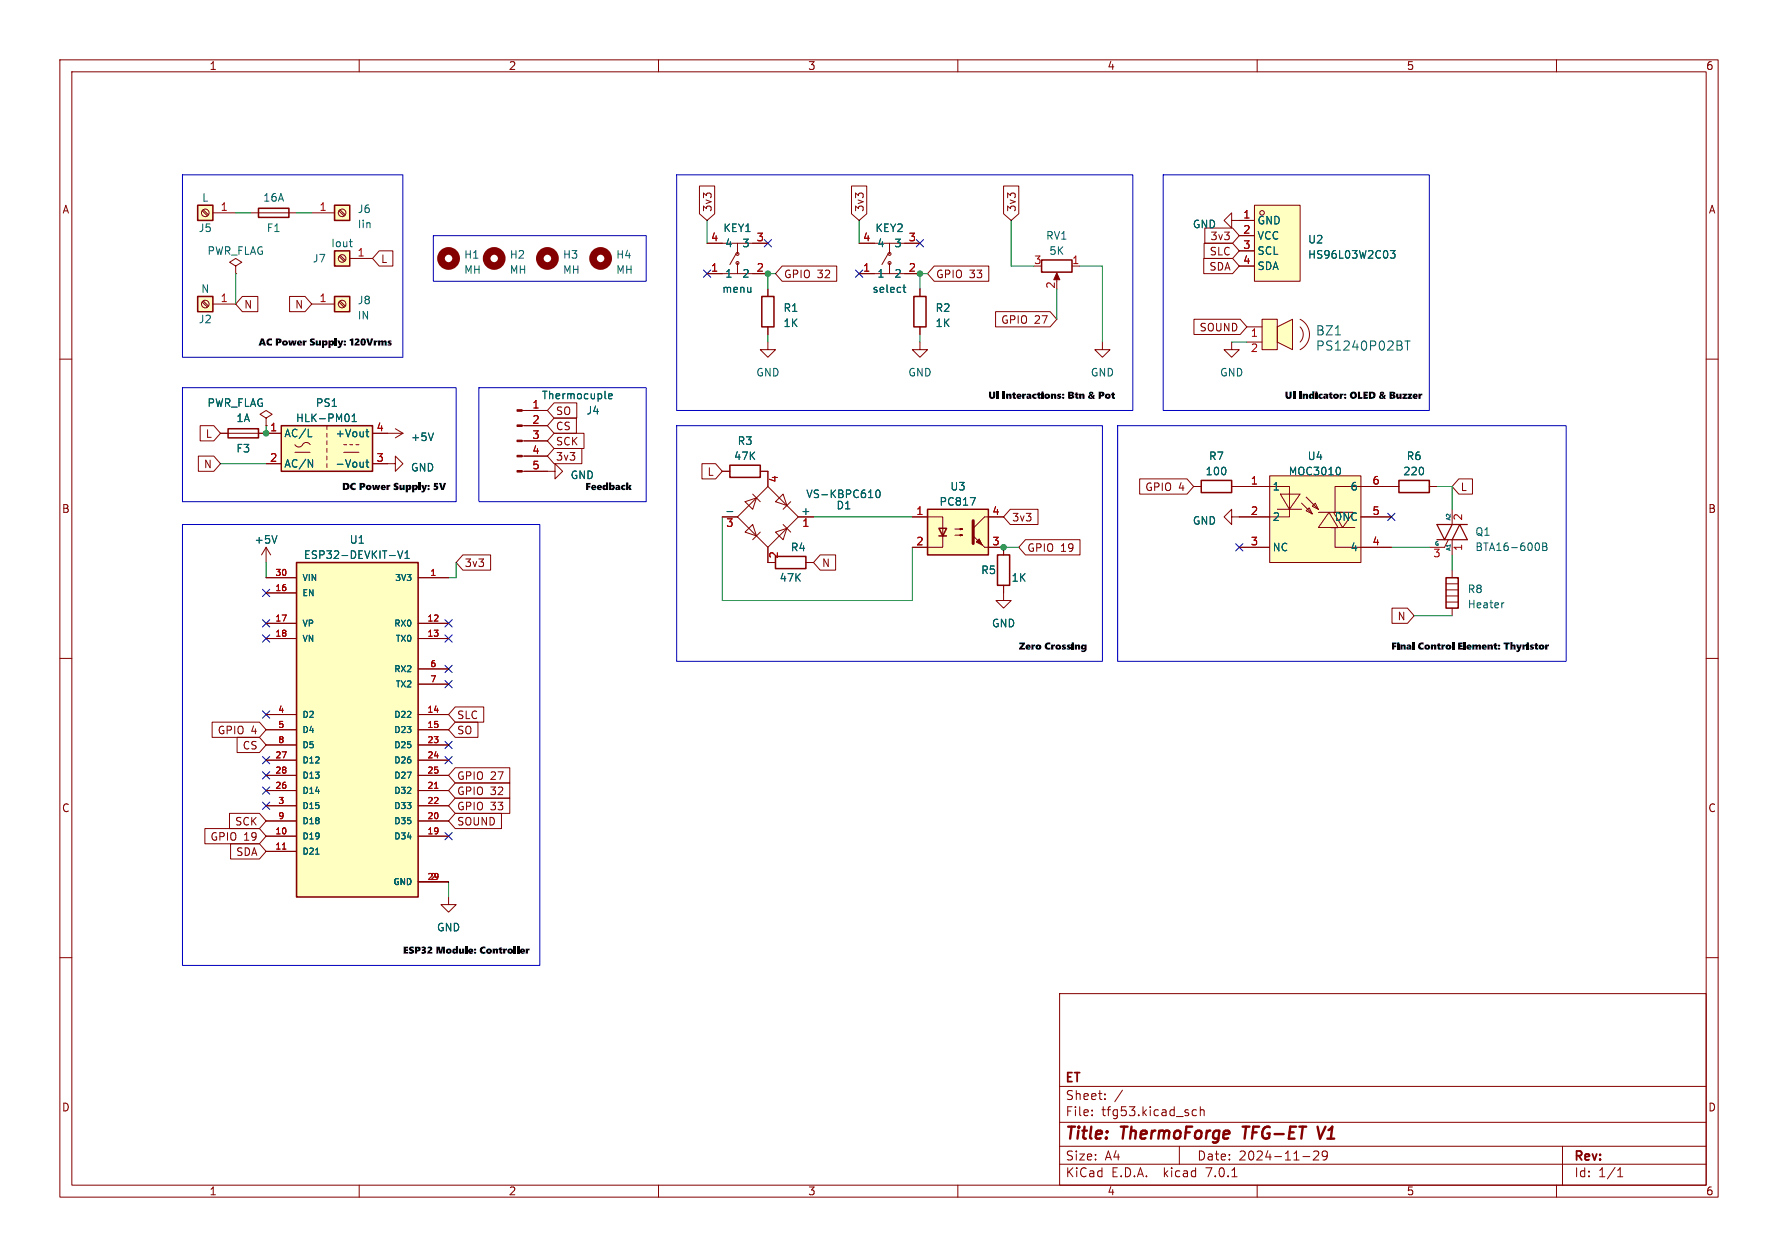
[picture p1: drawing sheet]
<svg xmlns="http://www.w3.org/2000/svg" width="297mm" height="210mm" viewBox="0 0 297 210" stroke-linecap="round" stroke-linejoin="round" font-family="sans-serif">
<g fill="none" stroke="#840000" stroke-width=".17">
<path d="M10 10h277v190h-277zM12 12h273v186h-273zM60 10v2M110 10v2M160 10v2M210 10v2M260 10v2M41.9 35.6h7.6M10 60h2M39.4 44.5l1-.7-1-.6-1 .6 1 .7v1.2M39.4 45.7h.1M285 60h2"/>
<path d="M36.8 72.4h7.6M91.4 78.7h1.3v-1.2l1.3 1.2-1.3 1.3v-1.3M199.4 81.3h1.3M205.7 86.4v-1.3l-1.2 1.3 1.2 1.2v-1.2h1.3M205.7 81.3h1.3M10 110h2M285 110h2M10 160h2M285 160h2M177 166h108v32h-108zM60 198v2M110 198v2"/>
<path d="M160 198v2M177 194.5h108M177 191.5h108M177 187.5h108M177 181.5h108M182.4 186.3v.1M182.4 185.5v.1M184.6 183.6v.1M184.6 182.8v.1M197 191.5v3M199.9 185.5l-.5-.1-.3 .3v.4l.2 .2h.6M200.5 185.5l.2-.1 .4 .1v.9"/>
<path d="M200.5 184.9v1.5M205.8 196.6h.8M210 198v2M217.6 193.2h1.2M219.4 192.4l.2-.1h.4l.2 .1 .1 .3-.1 .2-.8 .9h.9M221.7 192.9l-.3 .3h-.4l-.1-.3v-.3l.1-.2 .4-.1 .2 .1a.99 .99 0 0 1-.3 1.4h-.3M260 198v2M261 191.5v6.5M270.2 196.6h.9M270.2 195.5l.4-.4v1.5"/>
</g>
<path d="M207.6 188.2h1.1M220.1 188.2l.4 2 .9-2" fill="none" stroke="#840000" stroke-width=".4"/>
<path d="M43.2 34.8h5.1v1.5h-5.1zM38.1 71.6h5.1v1.6h-5.1zM200.7 80.3h5v2h-5z" fill="none" stroke="#840000" stroke-width=".25"/>
<g fill="none" stroke="#840000" stroke-width="1.3">
<circle cx="74.9" cy="43.2" r="1.27"/>
<circle cx="82.5" cy="43.2" r="1.27"/>
<circle cx="91.4" cy="43.2" r="1.27"/>
<circle cx="100.3" cy="43.2" r="1.27"/>
</g>
<path d="M212.1 79.5h15.2v14.5h-15.2z" fill="#ffffc2" stroke="#ffffc2" stroke-width=".17"/>
<g fill="#ffffc2">
<path d="M213.9 82.6h3.3l-1.8 2.5z"/>
<path d="M218.7 84.8l.5 1-1-.5z"/>
<path d="M219.7 84.1l.5 1-1-.5z"/>
<path d="M222.8 85.6h3.3l-1.8 2.5z"/>
<path d="M222 85.6l1.5 2.5h-3.3z"/>
</g>
<g fill="none" stroke="#840000" stroke-width=".17">
<path d="M207 36.8h2.5M207 39.4h2.5M209.5 34.3h7.7v12.7h-7.7zM128.3 57.2v1.2h1.2l-1.2 1.3-1.3-1.3h1.3M153.7 57.2v1.2h1.2l-1.2 1.3-1.3-1.3h1.3M176.5 46v1M179.1 44.5h1.2M207 41.9h2.5M207 44.5h2.5M44.4 72.4h2.6M44.4 77.5h2.6M49.3 74.3a.78 .78 0 0 0 .8 .4 .78 .78 0 0 0 .6-.6 .73 .73 0 0 1 1.1 .2"/>
<path d="M49.3 75.6h2.5M54.6 71.1v.7M54.6 72.4v.6M54.6 73.7v.6M54.6 74.9v.7M54.6 76.2v.6M54.6 77.5v.6M57.4 75.6h2.5M57.4 74.3h.5M58.4 74.3h.5M59.4 74.3h.5M62.2 77.5h3.8v-1.3l1.3 1.3-1.3 1.2v-1.2"/>
<path d="M62.2 72.4h5.1M66 71.6l1.3 .8M67.3 72.4l-1.3 .8M87.2 78.7h4.2M87.2 76.2h4.2M87.2 73.7h4.2M87.2 71.1h4.2M87.2 68.6h4.2M212.1 79.5h15.2v14.5h-15.2zM152.4 86.4h5.1v5h-5.1M159.5 89.4h1.3l-.4 .1v-.2l.4 .1M159.5 88.4h1.3l-.4 .1v-.2l.4 .1"/>
<path d="M164.5 91.4h3.1v1.3M167.6 86.4h-3.1l-1.9 1.9M167.6 97.8v1.3M207 81.3h8.4v5.1h-8.4M207 91.4h5.1M213.4 85.1h4M213.9 82.6h3.3l-1.8 2.5zM217.4 84.1l1.8 1.7M218.2 83.1l1.8 1.7M218.7 84.8l.5 1-1-.5zM219.7 84.1l.5 1-1-.5zM220.2 85.6h4.1"/>
<path d="M222 85.6l1.5 2.5h-3.3zM222.2 88.1h4.1M222.8 85.6h3.3l-1.8 2.5zM223 88.1v3.3h9.4M227.3 86.4h5.1M233.7 81.3h-10.7v4.3M238.8 81.3h1.2M241.6 97.5h2M241.6 99.6h2M241.6 98.6h2M241.9 90.2l-.6 1.2h-2.5M242.6 85.1v2.5"/>
<path d="M242.6 90.2v2.5M242.6 95.3v1.2M241.6 100.6h2M242.6 101.6v1.3"/>
<circle cx="210.8" cy="35.6" r=".38"/>
</g>
<g fill="none" stroke="#006464" stroke-width=".17">
<path d="M232.2 41.9h.8l-.4 .4 .4 .2v.5l-.2 .1-.6-.1M51.5 73h.6M51.5 76.8l.7 1.3v-1.3M58.3 69.4v.8M58.8 70.4h.7M58.8 69.5l.4-.3v1.2M61.1 77.2h.5M61.1 72.1h.5M61.3 71.7v1.1l.3 .2M61.3 76.8v1.1l.3 .2M72.4 72.3l-.4 1.3M101.7 66.2l.6-.1-.1-.3h-.4l-.1 .2v.6h.5"/>
<path d="M223.8 78.2l.1 .3-.1 .7M162.1 83.1h.8l-.5 1.3M257 90.8l.2 .4-.2 .7M257.7 90.7l.6 .1 .1 .3-.3 .2a.34 .34 0 0 1 .3 .3 .34 .34 0 0 1-.2 .4h-.5zM257.7 91.3h.4M251.2 100.7l-.2 .1"/>
</g>
<path d="M174 43.4h5.1v2.1h-5.1zM47 71.1h15.2v7.6h-15.2zM154.9 85.1h10.2v7.6h-10.2zM156.8 88.3h1.3l-.6 1.2zM156.8 89.5h1.3M166.6 92.7h2.1v5.1h-2.1zM233.7 80.3h5.1v2h-5.1zM241.6 96.5h2v5.1h-2z" fill="none" stroke="#840000" stroke-width=".25"/>
<path d="M240 90.2h5.1l-1.3-2.6-1.2 2.6M242.6 87.6l-1.3 2.6-1.3-2.6h5.1" fill="none" stroke="#840000" stroke-width=".2"/>
<g fill="#840000" stroke="#840000" stroke-width=".17">
<path d="M86.4 78.6h.8v.3h-.8z"/>
<path d="M86.4 76.1h.8v.2h-.8z"/>
<path d="M86.4 73.5h.8v.3h-.8z"/>
<path d="M86.4 71h.8v.2h-.8z"/>
<path d="M86.4 68.5h.8v.2h-.8z"/>
<path d="M162.6 89.5l1.9 1.9z"/>
<path d="M163.1 90.6l.5-.6 .5 1.1z"/>
<path d="M176.5 45.6l.5 1.1h-1z"/>
</g>
<g fill="#ffffc2" stroke="#ffffc2" stroke-width=".17">
<path d="M154.9 85.1h10.2v7.6h-10.2z"/>
<path d="M47 71.1h15.2v7.6h-15.2z"/>
<path d="M209.5 34.3h7.7v12.7h-7.7z"/>
</g>
<path d="M162.6 87v3.8" fill="none" stroke="#840000" stroke-width=".51"/>
<path d="M213.4 54.6l2.5-1.3v5.1l-2.5-1.2z" fill="#ffffc2"/>
<g fill="#ffffc2" stroke="#ffffc2" stroke-width=".17">
<path d="M210.8 53.3h2.6v5.1h-2.6z"/>
<path d="M49.5 94h20.3v55.9h-20.3z"/>
<path d="M55.9 49.5h2.5v2.6h-2.5z"/>
<path d="M55.9 41.9h2.5v2.6h-2.5z"/>
<path d="M55.9 34.3h2.5v2.5h-2.5z"/>
<path d="M33 34.3h2.6v2.5h-2.6z"/>
<path d="M33 49.5h2.6v2.6h-2.6z"/>
</g>
<g fill="none" stroke="#840000" stroke-width=".17">
<path d="M33.8 35.2l.8 .9M34 35.1l.8 .8M35.6 35.6h3.8M52.1 35.6h3.8M56.6 35.2l.9 .9M56.8 35.1l.9 .8M116.8 31.1h2.6v4.6l-1.3 1.1-1.3-1.1zM142.2 31.1h2.6v4.6l-1.3 1.1-1.3-1.1zM167.6 31.1h2.6v4.6l-1.3 1.1-1.3-1.1zM201.3 38.1h4.6l1.1 1.3-1.1 1.2h-4.6zM205.7 36.8v-1.2l-1.2 1.2 1.2 1.3v-1.3h3.8M207 39.4h2.5"/>
<path d="M33.8 50.5l.8 .8M34 50.3l.8 .8M35.6 50.8h3.8M40.5 49.5h2.6v2.6h-2.6l-1.1-1.3zM48.4 49.5h2.6l1.1 1.3-1.1 1.3h-2.6zM52.1 50.8h3.8M56.6 50.5l.9 .8M56.6 42.8l.9 .9M56.8 50.3l.9 .8M56.8 42.7l.9 .8M58.4 43.2h3.8M63.3 41.9h2.3v2.6h-2.3l-1.1-1.3z"/>
<path d="M118.1 45.7h10.2M118.1 40.6h10.2M122.9 42.4l-1 1.8M123.2 40.6v1.8M123.2 43.9v1.8M128.3 48.3v1.2M128.3 54.6v1.3M130.7 44.4h9.1v2.6h-9.1l-1.2-1.3zM143.5 45.7h10.2M143.5 40.6h10.2M148.3 42.4l-1 1.8M148.6 40.6v1.8"/>
<path d="M148.6 43.9v1.8M153.7 48.3v1.2M153.7 54.6v1.3M156.1 44.4h9.1v2.6h-9.1l-1.2-1.3zM166.3 52.1h9.1l1.1 1.2-1.1 1.3h-9.1zM184.1 57.2v1.2h1.3l-1.3 1.3-1.2-1.3h1.2M199.4 53.3h7.8l1.1 1.3-1.1 1.3h-7.8zM201.1 43.2h4.8l1.1 1.3-1.1 1.2h-4.8zM201.1 40.6h4.8l1.1 1.3-1.1 1.3h-4.8zM205.7 57.2v1.2h1.3l-1.3 1.3-1.2-1.3h1.2M207 41.9h2.5M207 44.5h2.5"/>
<path d="M208.3 54.6h2.5M208.3 57.2h2.5M210.8 53.3h2.6v5.1h-2.6zM213.4 54.6l2.5-1.3v5.1l-2.5-1.2zM217.2 53.3a2.84 2.84 0 0 1 1.5 2.6 2.84 2.84 0 0 1-1.5 2.5M217.2 54.6a1.8 1.8 0 0 1 0 2.6M33.1 76.2h2.6l1.1 1.3-1.1 1.2h-2.6zM33.4 71.1h2.3l1.1 1.3-1.1 1.3h-2.3zM36.8 72.4h1.3M43.2 72.4h3.8M44.4 69.9l1.1-.7-1.1-.6-1 .6 1 .7v1.2M44.4 71.1h.1"/>
<path d="M44.4 77.5h2.6M62.2 72.4h2.6M62.2 77.5h2.6M87.6 78.7h3.8M87.6 68.6h3.8M87.6 71.1h3.8M87.6 73.7h3.8M87.6 76.2h3.8M92.6 72.4h5v2.5h-5l-1.2-1.2zM92.6 69.8h3.7v2.6h-3.7l-1.2-1.3zM92.6 67.3h3.7v2.6h-3.7l-1.2-1.3zM92.6 74.9h4.6v2.6h-4.6l-1.2-1.3z"/>
<path d="M117.3 77.5h2.2l1.1 1.2-1.1 1.3h-2.2zM120.6 78.7h1.3M127 78.7h1.3v2.6M44.4 91.4l-.7 1.3M44.4 91.4v2.6M44.4 91.4l.8 1.3M44.4 96.5h5.1M44.4 99.1h5.1M69.8 96.5h5.1M77.3 92.7h4.7v2.6h-4.7l-1.1-1.3zM120.6 86.4h2.6M124.5 83.8l1.9-.6-.7 1.9z"/>
<path d="M124.5 88.9l1.2-1.3 .7 1.9zM125.7 82.6l1.3 1.2M127 88.9l-1.3 1.3M128.3 81.3l5 5.1-5 5-5.1-5zM128.3 91.4v2.6h1.2M129.5 88.9l1.9-.6-.6 1.9zM130.8 82.6l.6 1.9-1.9-.7zM130.8 87.6l1.3 1.3M132.1 83.8l-1.3 1.3M133.3 86.4h2.6M134.6 94h1.3M137 92.7h2.6v2.6h-2.6l-1.1-1.3z"/>
<path d="M152.4 86.4h2.5M152.4 91.4h2.5M165.1 86.4h2.5M165.1 91.4h2.5v1.3M167.6 97.8v2.5h1.3l-1.3 1.3-1.2-1.3h1.2M168.8 85.1h4.6v2.5h-4.6l-1.2-1.2zM171.3 90.2h9.1v2.5h-9.1l-1.1-1.3zM190.4 80h7.9l1.1 1.3-1.1 1.3h-7.9zM199.4 81.3h1.3M205.7 81.3h6.4M207 86.4h5.1M207 91.4h5.1"/>
<path d="M227.3 86.4h5.1M227.3 81.3h6.4M227.3 91.4h5.1M238.8 81.3h1.2M243.7 80h2.3v2.6h-2.3l-1.1-1.3zM44.4 104.1h5.1M44.4 106.7h5.1M44.4 119.4h5.1M69.8 104.1h5.1M69.8 106.7h5.1M69.8 119.4h5.1M69.8 111.8h5.1"/>
<path d="M69.8 114.3h5.1M76 118.1h4.8v2.6h-4.8l-1.1-1.3zM232.5 101.6h2.6l1.1 1.3-1.1 1.2h-2.6zM34.2 138.4h9.1l1.1 1.3-1.1 1.3h-9.1zM35.4 120.6h7.9l1.1 1.3-1.1 1.3h-7.9zM38.3 135.9h5l1.1 1.3-1.1 1.2h-5zM39.6 123.2h3.7l1.1 1.3-1.1 1.2h-3.7zM44.4 139.7h5.1M44.4 121.9h5.1M44.4 137.2h5.1M44.4 132.1h5.1M44.4 134.6h5.1"/>
<path d="M44.4 124.5h5.1M44.4 127h5.1M44.4 129.5h5.1M69.8 139.7h5.1M69.8 121.9h5.1M69.8 137.2h5.1M69.8 132.1h5.1M69.8 134.6h5.1M69.8 124.5h5.1M69.8 127h5.1M69.8 129.5h5.1M76 130.8h9.2v2.6h-9.2l-1.1-1.3z"/>
<path d="M76 120.6h3.8v2.6h-3.8l-1.1-1.3zM76 133.3h9.2v2.6h-9.2l-1.1-1.3zM76 135.9h7.8v2.5h-7.8l-1.1-1.2zM76 128.3h9.2v2.5h-9.2l-1.1-1.3zM38.5 141h4.8l1.1 1.2-1.1 1.3h-4.8zM44.4 142.2h5.1M69.8 147.3h5.1M74.9 149.9v1.2h1.3l-1.3 1.3-1.2-1.3h1.2"/>
<circle cx="34.3" cy="35.6" r=".63"/>
<circle cx="57.1" cy="35.6" r=".63"/>
<circle cx="34.3" cy="50.8" r=".63"/>
<circle cx="57.1" cy="43.2" r=".63"/>
<circle cx="57.1" cy="50.8" r=".63"/>
<circle cx="123.2" cy="43.9" r=".25"/>
<circle cx="123.2" cy="42.4" r=".25"/>
<circle cx="148.6" cy="43.9" r=".25"/>
<circle cx="148.6" cy="42.4" r=".25"/>
</g>
<g fill="none" stroke="#006464" stroke-width=".17">
<path d="M58.4 40.4h.4M58.7 41.2h.1M150.8 48h.5M151 47.6v1.1l.3 .1M232.2 41.9h.8l-.4 .4 .4 .2v.5l-.2 .1-.6-.1M234.7 57h.8M235.1 57v1.5M51.5 73h.6M51.5 76.8l.7 1.3v-1.3M58.3 69.4v.8M58.8 70.4h.7M58.8 69.5l.4-.3v1.2"/>
<path d="M61.1 77.2h.5M61.1 72.1h.5M61.3 71.7v1.1l.3 .2M61.3 76.8v1.1l.3 .2M72.4 72.3l-.4 1.3M101.7 66.2l.6-.1-.1-.3h-.4l-.1 .2v.6h.5M223.8 78.2l.1 .3-.1 .7M46.3 89.5l-.5 1.3M66.4 92l.5 1.3 .4-1.3M67.6 93.3h.8M67.6 92.4l.4-.4v1.3M121.4 85.5h1"/>
<path d="M146.4 82l.2-.1a.68 .68 0 0 1 .4 .6 .68 .68 0 0 1-.4 .6l-.2-.1-.1-.3zM162.1 83.1h.8l-.5 1.3"/>
</g>
<path d="M33 34.3h2.6v2.5h-2.6zM55.9 34.3h2.5v2.5h-2.5zM33 49.5h2.6v2.6h-2.6zM55.9 49.5h2.5v2.6h-2.5zM55.9 41.9h2.5v2.6h-2.5zM127.3 49.5h2v5.1h-2zM152.7 49.5h2v5.1h-2zM121.9 77.7h5.1v2.1h-5.1zM49.5 94h20.3v55.9h-20.3zM129.5 93h5.1v2h-5.1z" fill="none" stroke="#840000" stroke-width=".25"/>
<path d="M72.6 131.7h.6M47.2 141.9h.6" fill="none" stroke="#a90000" stroke-width=".17"/>
<path d="M30.5 29.2h36.8v30.5h-36.8zM72.4 39.4h35.5v7.6h-35.5zM113 29.2h76.2v39.4h-76.2zM194.3 29.2h44.5v39.4h-44.5zM30.5 64.8h45.7v19h-45.7zM80 64.8h27.9v19h-27.9zM113 71.1h71.1v39.4h-71.1zM186.7 71.1h74.9v39.4h-74.9zM30.5 87.6h59.7v73.7h-59.7z" fill="none" stroke="#0000c2" stroke-width=".17"/>
<g fill="none" stroke="#009600" stroke-width=".17">
<path d="M39.4 35.6h2.5M49.5 35.6h2.6M118.1 36.8v3.8M143.5 36.8v3.8M168.9 36.8v7.7h3.8M39.4 45.7v5.1M128.3 55.9v1.3M129.5 45.7h-1.2v2.6M153.7 55.9v1.3M154.9 45.7h-1.2v2.6M176.5 48.3v5M180.3 44.5h3.8v12.7"/>
<path d="M205.7 57.2h2.6M36.8 77.5h7.6M44.4 71.1v1.3M44.4 94v2.5M76.2 94v2.5h-1.3M120.6 86.4v13.9h31.8v-8.9M135.9 86.4h16.5M167.6 91.4h2.6M232.4 91.4h6.4M240 81.3h2.6v3.8M242.6 92.7v2.6M236.2 102.9h6.4"/>
<path d="M74.9 147.3v2.6"/>
</g>
<g fill="none" stroke="#000084" stroke-width=".17">
<path d="M117.5 45.1l1.2 1.2M118.7 45.1l-1.2 1.2M127.7 40l1.2 1.2M128.9 40l-1.2 1.2M142.9 45.1l1.2 1.2M144.1 45.1l-1.2 1.2M153.1 40l1.2 1.2M154.3 40l-1.2 1.2M43.8 98.5l1.3 1.2M45.1 98.5l-1.3 1.2M206.4 90.8l1.2 1.2M207.6 90.8l-1.2 1.2"/>
<path d="M231.8 85.8l1.2 1.2M233 85.8l-1.2 1.2M43.8 118.8l1.3 1.2M43.8 106.1l1.3 1.2M43.8 103.5l1.3 1.2M45.1 118.8l-1.3 1.2M45.1 106.1l-1.3 1.2M45.1 103.5l-1.3 1.2M74.3 103.5l1.2 1.2M74.3 111.2l1.2 1.2M74.3 106.1l1.2 1.2M74.3 113.7l1.2 1.2"/>
<path d="M75.5 103.5l-1.2 1.2M75.5 111.2l-1.2 1.2M75.5 106.1l-1.2 1.2M75.5 113.7l-1.2 1.2M43.8 131.5l1.3 1.2M43.8 126.4l1.3 1.2M43.8 128.9l1.3 1.2M43.8 134l1.3 1.2M45.1 131.5l-1.3 1.2M45.1 126.4l-1.3 1.2M45.1 134l-1.3 1.2M45.1 128.9l-1.3 1.2"/>
<path d="M74.3 126.4l1.2 1.2M74.3 139.1l1.2 1.2M74.3 123.9l1.2 1.2M75.5 126.4l-1.2 1.2M75.5 139.1l-1.2 1.2M75.5 123.9l-1.2 1.2"/>
</g>
<g fill="#009600" stroke="#009600" stroke-width=".17">
<circle cx="153.7" cy="45.7" r=".46"/>
<circle cx="167.6" cy="91.4" r=".46"/>
<circle cx="44.4" cy="72.4" r=".46"/>
<circle cx="128.3" cy="45.7" r=".46"/>
</g>
<g font-size="2.8" fill="#840000">
<text x="178" y="190.8">Title:</text>
<text x="187.4" y="190.8">ThermoForge</text>
<text x="208.3" y="190.8">TFG-ET</text>
<text x="221.5" y="190.8">V1</text>
</g>
<g font-size="2.1" fill="#006464">
<text x="219.8" y="56.2">BZ1</text>
<text x="219.8" y="58.7">PS1240P02BT</text>
</g>
<g font-size="2.1" fill="#840000">
<text x="178" y="183.9">Sheet:</text>
<text x="178" y="181.1">ET</text>
<text x="186.2" y="183.9">/</text>
<text x="178" y="186.6">File:</text>
<text x="184" y="186.6">tfg53.kicad_sch</text>
<text x="178" y="196.8">KiCad</text>
<text x="178" y="194">Size:</text>
<text x="184.6" y="194">A4</text>
<text x="185.7" y="196.8">E.D.A.</text>
<text x="194.4" y="196.8">kicad</text>
<text x="200" y="194">Date:</text>
<text x="201.5" y="196.8">7.0.1</text>
<text x="206.9" y="194">2024-11-29</text>
<text x="263" y="194.2">Rev:</text>
<text x="263" y="196.8">Id:</text>
<text x="267" y="196.8">1/1</text>
</g>
<g font-size="1.8" fill="#840000">
<text x="35" y="11.8">1</text>
<text x="85" y="11.8">2</text>
<text x="135" y="11.8">3</text>
<text x="185" y="11.8">4</text>
<text x="235" y="11.8">5</text>
<text x="285" y="11.8">6</text>
<text x="10.4" y="35.8">A</text>
<text x="119" y="35.4" transform="rotate(-90 119 35.4)">3v3</text>
<text x="144.4" y="35.4" transform="rotate(-90 144.4 35.4)">3v3</text>
<text x="169.8" y="35.4" transform="rotate(-90 169.8 35.4)">3v3</text>
<text x="285.4" y="35.8">A</text>
<text x="202.1" y="40.3">3v3</text>
<text x="63.7" y="44.1">L</text>
<text x="131" y="46.6">GPIO 32</text>
<text x="156.4" y="46.6">GPIO 33</text>
<text x="201.9" y="45.4">SDA</text>
<text x="201.9" y="42.8">SLC</text>
<text x="40.8" y="51.7">N</text>
<text x="49.2" y="51.7">N</text>
<text x="167.1" y="54.3">GPIO 27</text>
<text x="200.3" y="55.5">SOUND</text>
<text x="92.9" y="69.5">SO</text>
<text x="34.2" y="73.3">L</text>
<text x="92.9" y="74.6">SCK</text>
<text x="92.9" y="72">CS</text>
<text x="92.9" y="77.1">3v3</text>
<text x="33.9" y="78.4">N</text>
<text x="118.1" y="79.7">L</text>
<text x="191.2" y="82.2">GPIO 4</text>
<text x="244" y="82.2">L</text>
<text x="10.3" y="85.8">B</text>
<text x="169.1" y="87.3">3v3</text>
<text x="285.3" y="85.8">B</text>
<text x="77.6" y="94.9">3v3</text>
<text x="137.3" y="94.9">N</text>
<text x="171.6" y="92.4">GPIO 19</text>
<text x="233.3" y="103.8">N</text>
<text x="36.2" y="122.8">GPIO 4</text>
<text x="40.4" y="125.4">CS</text>
<text x="76.4" y="122.8">SO</text>
<text x="76.4" y="120.3">SLC</text>
<text x="76.4" y="130.5">GPIO 27</text>
<text x="10.3" y="135.8">C</text>
<text x="76.4" y="133">GPIO 32</text>
<text x="76.4" y="135.5">GPIO 33</text>
<text x="285.3" y="135.8">C</text>
<text x="35" y="140.6">GPIO 19</text>
<text x="39.1" y="138.1">SCK</text>
<text x="39.3" y="143.2">SDA</text>
<text x="76.4" y="138.1">SOUND</text>
<text x="10.3" y="185.8">D</text>
<text x="285.3" y="185.8">D</text>
<text x="35" y="199.8">1</text>
<text x="85" y="199.8">2</text>
<text x="135" y="199.8">3</text>
<text x="185" y="199.8">4</text>
<text x="235" y="199.8">5</text>
<text x="285" y="199.8">6</text>
</g>
<g font-size="1.8" fill="#006464">
<text x="33.7" y="33.8">L</text>
<text x="43.9" y="33.8">16A</text>
<text x="59.7" y="35.8">J6</text>
<text x="33.1" y="38.9">J5</text>
<text x="44.5" y="38.9">F1</text>
<text x="55.3" y="41.5">Iout</text>
<text x="59.7" y="38.3">Iin</text>
<text x="120.8" y="38.9">KEY1</text>
<text x="121.2" y="41.5">4</text>
<text x="123.9" y="41.5">3</text>
<text x="146.2" y="38.9">KEY2</text>
<text x="146.6" y="41.5">4</text>
<text x="149.3" y="41.5">3</text>
<text x="174.7" y="40.2">RV1</text>
<text x="199.2" y="38.3">GND</text>
<text x="210.1" y="37.7">GND</text>
<text x="210.1" y="40.2">VCC</text>
<text x="218.4" y="40.8">U2</text>
<text x="34.6" y="42.7">PWR_FLAG</text>
<text x="52.2" y="44">J7</text>
<text x="77.5" y="43.4">H1</text>
<text x="77.5" y="45.9">MH</text>
<text x="85.1" y="43.4">H2</text>
<text x="85.1" y="45.9">MH</text>
<text x="94" y="43.4">H3</text>
<text x="94" y="45.9">MH</text>
<text x="102.9" y="43.4">H4</text>
<text x="102.9" y="45.9">MH</text>
<text x="121.2" y="46.5">1</text>
<text x="123.9" y="46.5">2</text>
<text x="146.6" y="46.5">1</text>
<text x="149.3" y="46.5">2</text>
<text x="175.2" y="42.7">5K</text>
<text x="210.1" y="42.7">SCL</text>
<text x="210.1" y="45.3">SDA</text>
<text x="218.4" y="43.4">HS96L03W2C03</text>
<text x="33.6" y="49.1">N</text>
<text x="59.7" y="51">J8</text>
<text x="59.7" y="53.5">IN</text>
<text x="120.6" y="49.1">menu</text>
<text x="130.8" y="52.3">R1</text>
<text x="145.7" y="49.1">select</text>
<text x="156.2" y="52.3">R2</text>
<text x="33.1" y="54.2">J2</text>
<text x="130.8" y="54.8">1K</text>
<text x="156.2" y="54.8">1K</text>
<text x="126.3" y="63.1">GND</text>
<text x="151.7" y="63.1">GND</text>
<text x="182.2" y="63.1">GND</text>
<text x="203.7" y="63.1">GND</text>
<text x="34.6" y="68.1">PWR_FLAG</text>
<text x="39.4" y="70.7">1A</text>
<text x="49.4" y="70.7">HLK-PM01</text>
<text x="52.7" y="68.1">PS1</text>
<text x="90.5" y="66.9">Thermocuple</text>
<text x="97.9" y="69.4">J4</text>
<text x="39.4" y="75.8">F3</text>
<text x="47.5" y="73.2">AC/L</text>
<text x="55.9" y="73.2">+Vout</text>
<text x="68.6" y="73.9">+5V</text>
<text x="122.6" y="77">47K</text>
<text x="123.2" y="74.5">R3</text>
<text x="201.9" y="77">R7</text>
<text x="218.4" y="77">U4</text>
<text x="234.9" y="77">R6</text>
<text x="47.5" y="78.3">AC/N</text>
<text x="55.9" y="78.3">-Vout</text>
<text x="68.6" y="78.9">GND</text>
<text x="95.3" y="80.2">GND</text>
<text x="134.6" y="83.4">VS-KBPC610</text>
<text x="158.7" y="82.1">U3</text>
<text x="201.3" y="79.6">100</text>
<text x="212.6" y="82.1">1</text>
<text x="215.2" y="79.6">MOC3010</text>
<text x="225.5" y="82.1">6</text>
<text x="234.3" y="79.6">220</text>
<text x="133.8" y="86.1">+</text>
<text x="139.7" y="85.3">D1</text>
<text x="156.9" y="84.6">PC817</text>
<text x="199.2" y="87.8">GND</text>
<text x="212.6" y="87.2">2</text>
<text x="222.8" y="87.2">DNC</text>
<text x="246.4" y="89.7">Q1</text>
<text x="42.5" y="91">+5V</text>
<text x="50.7" y="93.5">ESP32-DEVKIT-V1</text>
<text x="58.4" y="91">U1</text>
<text x="132" y="92.3">R4</text>
<text x="212.6" y="92.3">NC</text>
<text x="225.5" y="92.3">4</text>
<text x="246.4" y="92.2">BTA16-600B</text>
<text x="130.2" y="97.3">47K</text>
<text x="163.8" y="96.1">R5</text>
<text x="168.9" y="97.3">1K</text>
<text x="245.1" y="99.3">R8</text>
<text x="245.1" y="101.8">Heater</text>
<text x="165.6" y="105">GND</text>
<text x="72.9" y="155.8">GND</text>
</g>
<g font-size="1.8" fill="#a90000">
<text x="36.8" y="35.3">1</text>
<text x="53.3" y="35.3">1</text>
<text x="118.7" y="40.4">4</text>
<text x="126.3" y="40.4">3</text>
<text x="144.1" y="40.4">4</text>
<text x="151.7" y="40.4">3</text>
<text x="207.6" y="36.6">1</text>
<text x="207.6" y="39.1">2</text>
<text x="207.6" y="41.7">3</text>
<text x="59.7" y="42.9">1</text>
<text x="118.7" y="45.5">1</text>
<text x="126.3" y="45.5">2</text>
<text x="144.1" y="45.5">1</text>
<text x="151.7" y="45.5">2</text>
<text x="172.7" y="44.2">3</text>
<text x="179" y="44.2">1</text>
<text x="207.6" y="44.2">4</text>
<text x="36.8" y="50.5">1</text>
<text x="53.3" y="50.5">1</text>
<text x="176.3" y="48.3" transform="rotate(-90 176.3 48.3)">2</text>
<text x="208.9" y="56.5">1</text>
<text x="208.9" y="59.1">2</text>
<text x="88.9" y="68.3">1</text>
<text x="88.9" y="70.9">2</text>
<text x="45.1" y="72.1">1</text>
<text x="45.1" y="77.2">2</text>
<text x="62.8" y="77.2">3</text>
<text x="62.8" y="72.1">4</text>
<text x="88.9" y="73.4">3</text>
<text x="88.9" y="75.9">4</text>
<text x="88.9" y="78.5">5</text>
<text x="130.2" y="80.7" transform="rotate(-90 130.2 80.7)">4</text>
<text x="208.9" y="81">1</text>
<text x="229.2" y="81">6</text>
<text x="121.3" y="88.3">3</text>
<text x="134" y="88.3">1</text>
<text x="153" y="86.1">1</text>
<text x="165.7" y="86.1">4</text>
<text x="208.9" y="86.1">2</text>
<text x="229.2" y="86.1">5</text>
<text x="244.5" y="87" transform="rotate(-90 244.5 87)">2</text>
<text x="130.2" y="93.4" transform="rotate(-90 130.2 93.4)">2</text>
<text x="153" y="91.2">2</text>
<text x="165.7" y="91.2">3</text>
<text x="208.9" y="91.2">3</text>
<text x="229.2" y="91.2">4</text>
<text x="239.4" y="93.3">3</text>
<text x="244.5" y="92.1" transform="rotate(-90 244.5 92.1)">1</text>
</g>
<g font-size="1.7">
<text x="43.2" y="57.9">AC Power Supply: 120Vrms</text>
<text x="165.1" y="66.8">UI Interactions: Btn &amp; Pot</text>
<text x="214.6" y="66.8">UI Indicator: OLED&amp; Buzzer</text>
<text x="57.1" y="82.1">DC Power Supply: 5V</text>
<text x="97.8" y="82.1">Feedback</text>
<text x="170.2" y="108.7">Zero Crossing</text>
<text x="232.4" y="108.7">Final Control Element: Thyristor</text>
<text x="67.3" y="159.5">ESP32Module: Controller</text>
</g>
<g font-size="1.4" fill="#a90000">
<text x="45.9" y="98.8">16</text>
<text x="45.9" y="96.3">30</text>
<text x="71.8" y="96.3">1</text>
<text x="45.9" y="103.9">17</text>
<text x="45.9" y="106.4">18</text>
<text x="71.3" y="103.9">12</text>
<text x="71.3" y="106.4">13</text>
<text x="71.8" y="111.5">6</text>
<text x="46.4" y="119.1">4</text>
<text x="71.3" y="119.1">14</text>
<text x="71.8" y="114">7</text>
<text x="46.4" y="121.7">5</text>
<text x="46.4" y="124.2">8</text>
<text x="71.3" y="121.7">15</text>
<text x="71.3" y="124.2">23</text>
<text x="45.9" y="131.8">26</text>
<text x="45.9" y="126.7">27</text>
<text x="45.9" y="129.3">28</text>
<text x="71.3" y="131.8">21</text>
<text x="71.3" y="126.7">24</text>
<text x="71.3" y="129.3">25</text>
<text x="46.4" y="134.4">3</text>
<text x="46.4" y="136.9">9</text>
<text x="71.3" y="136.9">20</text>
<text x="71.3" y="134.4">22</text>
<text x="45.9" y="139.4">10</text>
<text x="45.9" y="142">11</text>
<text x="71.3" y="139.4">19</text>
<text x="71.3" y="147.1">29</text>
<text x="71.8" y="147.1">2</text>
</g>
<g font-size="1.4" fill="#006464">
<text x="50.5" y="99.8">EN</text>
<text x="50.5" y="97.2">VIN</text>
<text x="65.9" y="97.2">3V3</text>
<text x="50.5" y="104.8">VP</text>
<text x="50.5" y="107.4">VN</text>
<text x="65.7" y="104.8">RX0</text>
<text x="65.9" y="107.4">TX0</text>
<text x="65.7" y="112.5">RX2</text>
<text x="65.9" y="115">TX2</text>
<text x="50.5" y="120.1">D2</text>
<text x="50.5" y="122.6">D4</text>
<text x="50.5" y="125.2">D5</text>
<text x="65.7" y="120.1">D22</text>
<text x="65.7" y="122.6">D23</text>
<text x="65.7" y="125.2">D25</text>
<text x="50.5" y="127.7">D12</text>
<text x="50.5" y="130.2">D13</text>
<text x="65.7" y="127.7">D26</text>
<text x="65.7" y="130.2">D27</text>
<text x="50.5" y="132.8">D14</text>
<text x="50.5" y="135.3">D15</text>
<text x="50.5" y="137.9">D18</text>
<text x="65.7" y="137.9">D35</text>
<text x="65.7" y="132.8">D32</text>
<text x="65.7" y="135.3">D33</text>
<text x="50.5" y="140.4">D19</text>
<text x="50.5" y="142.9">D21</text>
<text x="65.7" y="140.4">D34</text>
<text x="65.6" y="148">GND</text>
</g>
<g font-size=".9" fill="#006464">
<text x="242.3" y="87" transform="rotate(-90 242.3 87)">A2</text>
<text x="239.6" y="91.2">G</text>
<text x="242.3" y="92.1" transform="rotate(-90 242.3 92.1)">A1</text>
</g>
</svg>
